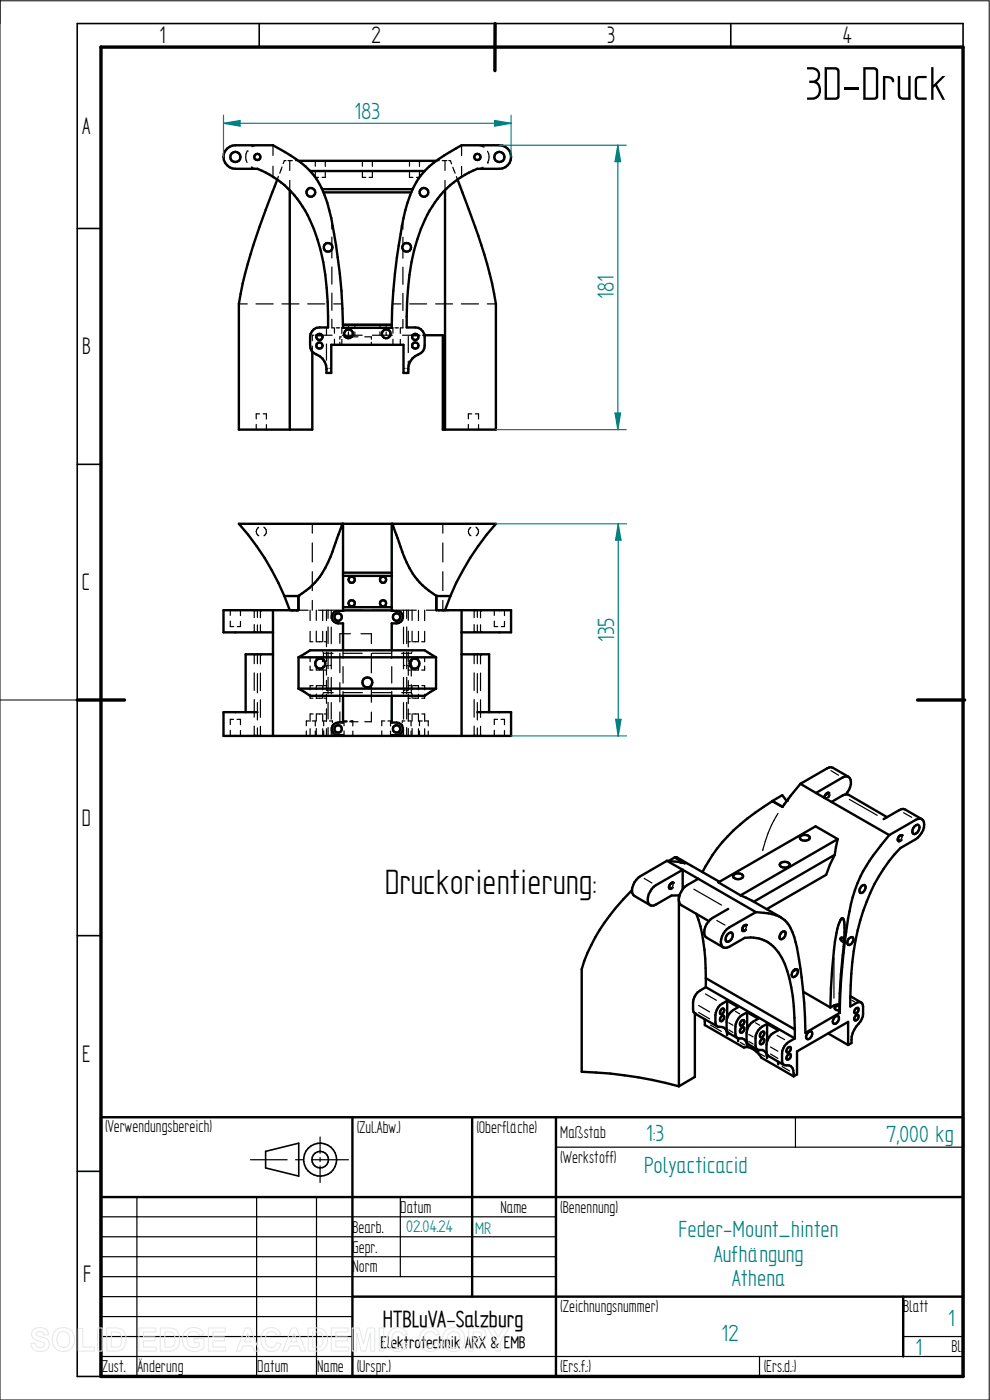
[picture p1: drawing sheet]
<svg xmlns="http://www.w3.org/2000/svg" width="210mm" height="297mm" viewBox="0 0 210 297" stroke-linecap="round" stroke-linejoin="round" font-family="sans-serif">
<path d="M0 0v297h209.8v-296.8h-209.8M0 148.5h16.4" fill="none" stroke="#000" stroke-width=".21"/>
<g fill="none" stroke="#000" stroke-width=".34">
<path d="M55 5v5M105 5v5M155 5v5M204.3 10v-5h-187.9v287h5M16.4 48.5h5M16.4 98.5h5M16.4 148.5h5M16.4 198.5h5M16.4 248.5h5M56.3 244.3l7.1-1.8v7l-7.1-1.7z"/>
<circle cx="67.9" cy="246" r="3.5"/>
<circle cx="67.9" cy="246" r="1.76"/>
</g>
<path d="M21.4 10h182.9v282h-182.9zM105 5v10M16.4 148.5h10M194.6 148.5h10" fill="none" stroke="#000" stroke-width=".72"/>
<g fill="none" stroke="#000" stroke-width=".51">
<path d="M48.2 31.5l1.1-.6 .6-.1h8l2.6 1.5a16.9 16.9 0 0 1 7.7 7.6 45.2 45.2 0 0 1 3.1 12.2 118.6 118.6 0 0 1 1.5 17.5h10.3a113.4 113.4 0 0 1 3.3-26.6 16 16 0 0 1 7.8-10l3.7-2.2h8a2.5 2.5 0 0 1 2.5 2.5 2.5 2.5 0 0 1-2.5 2.5h-4.6a20.8 20.8 0 0 0-12 12.8 55.5 55.5 0 0 0-3 20.9h1.8a1.97 1.97 0 0 1 2 2v1.8a1.89 1.89 0 0 1-1.3 1.9 3.5 3.5 0 0 0-2.2 3.9h-1v-5.9h-15.3v5.9h-1a3.7 3.7 0 0 0-2.8-4.2l-.4-.4a4.3 4.3 0 0 1 .5-4.7l.5-.2 .7-.1h1.8a55.5 55.5 0 0 0-3-20.9 21.1 21.1 0 0 0-12-12.8h-4.7a2.5 2.5 0 0 1-2.3-1.5 2.5 2.5 0 0 1 .6-2.8zM58.8 38.1a135.3 135.3 0 0 0-7.7 24.2l-.4 2.2v26.6h15.6v-16.5M63.3 34.1h29.2M65.8 36.3h24.3M97.1 38.1a154.6 154.6 0 0 1 7.3 22.1l.8 4.3v26.6h-11.3v-20h-3.8M61.5 40.4v50.7M68.3 40.1h19.2M68.6 40.8h18.6M94.4 40.4v50.7M67.2 71.1h1.1M67.2 71.1a.67 .67 0 0 0 .6 1 .67 .67 0 0 0 .5-1M67.2 71.1a.7 .7 0 0 1 1.1 0"/>
<path d="M72.8 68.9h10.3M73.3 71.5h1.3M87.5 71.1h1.2M87.5 71.1a.68 .68 0 0 0 .6 1 .68 .68 0 0 0 .6-1M87.5 71.1a.74 .74 0 0 1 1.2 0M72.6 111.1l-.8 2.3a30.6 30.6 0 0 1-4.4 9.5l-1.8 1.9-2.3 1.6v3.1M72.8 111.1v18.5a1.83 1.83 0 0 0-2.4 1.1 1.36 1.36 0 0 0 1.3 1.5h1.1v5.8M83.1 111.1v18.5a1.76 1.76 0 0 1 2.3 1.1 1.29 1.29 0 0 1-1.3 1.5h-1v5.8M83.3 111.1l.8 2.4a29.5 29.5 0 0 0 4.4 9.5l1.8 1.8 2.2 1.6v3.1M57.9 129.5v26.6M57.9 138.8h-5.8v12.3M60.3 126.4h3v3.1h-.4"/>
<path d="M60.3 126.4a54.1 54.1 0 0 0-9.6-15.3h54.5a54.1 54.1 0 0 0-9.7 15.3M60.3 126.4l1.2 3.1M62.8 129.5h-15.4v4.7h10.5M63.3 139.4v6.7M63.3 139.4l2.5-1.4h24.3l2.4 1.4M63.3 139.4h29.2M72.8 128.8h10.3M72.8 122.2h10.3M72.8 129.5h10.3M72.8 121.5h10.3M92.5 139.4v6.7M95.5 126.4h-2.9v3.1h15.8v4.7h-10.5"/>
<path d="M95.5 126.4l-1.1 3.1M97.9 129.5v26.6M97.9 138.8h5.9v12.3M54.6 151.1h-7.2v5h61v-5h-7.1M63.3 146.1l2.5 1.5h24.3l2.4-1.5M63.3 146.1h29.2M72.8 147.6v5.7a1.83 1.83 0 0 0-2.4 1.1 1.32 1.32 0 0 0 1.3 1.6h1.1v.1M83.1 147.6v5.7a1.76 1.76 0 0 1 2.3 1.1 1.26 1.26 0 0 1-1.3 1.6h-1v.1M166 171.2l-2.2-1.2a41.8 41.8 0 0 0-12.6 11.4l-2.2 3.6M169.8 177.5a1.32 1.32 0 0 1 2 .2 1.2 1.2 0 0 1-2.1 0zM169.8 166.3l3.3 1.9M169.8 166.3l-3.8 4.9-2.1-1.3 2-1.2 1 1.2"/>
<path d="M173.1 168.2l3.3 1.9M173.1 168.2l5.7-3.3a1.06 1.06 0 0 1 1.2-.1 1.06 1.06 0 0 1 .5 1.1 3.9 3.9 0 0 1-1.1 2.6M175.1 168.6l-.2 .6M175.4 168.3l-.2 .2M175.5 168.2l-.1 .1M176.4 170.1l12.2 7.1M176.4 170.1l2.4-1.4 .4-.1h.8l8.2 4.8M177.7 178l-4.7-2.7-20.6 11.9 4.7 2.7M177.7 178l-.6 3.4M177.7 178l-20.6 11.9M180 164.8l-3.3-1.9-.8-.1-6.1 3.5M187.5 173.8l3.3-1.9 .8-.3 3.9 2.2"/>
<path d="M188.6 177.2a35.8 35.8 0 0 0-7.2 11.6 72.2 72.2 0 0 0-2.8 16.4l-.5 9.7M190.9 177.3l-.3 .3-.1 .6M191.1 177.2h-.1M194 175.3l.6-.3h.2a1.27 1.27 0 0 1-1 1.9 1.14 1.14 0 0 1 .2-1.6zM195.5 173.8l-.8-.1-.4 .2-5.7 3.3M195.5 173.8a2.43 2.43 0 0 1-.3 3.4l-.9 .8-3.3 1.9a38.9 38.9 0 0 0-9.9 21.9 76.9 76.9 0 0 0-.7 11.7l1.3-.7a.85 .85 0 0 1 1-.1 .85 .85 0 0 1 .4 .9 4.3 4.3 0 0 1-1.4 4.2 4.9 4.9 0 0 0-1.1 3.5l-.7 .4M134.1 188.8a39.4 39.4 0 0 0-10.7 16.8v21.8a90.9 90.9 0 0 1 20.6 3.1M141.5 182.6l-5.7 3.3a3.7 3.7 0 0 0-1.7 3.5l.5 .7 3.3 1.9M141.5 182.6l2.8 .3M141.5 182.6l3.3 1.9M141.8 182.7l1.3-.8 2.2 1.2M142.3 187.4l-.4 .6v.4"/>
<path d="M142.5 187.3l-.1 .1M142.5 187.3h.1M143.6 181.9l9 5.2M143.6 181.9h-.4l2.1 1.2M144 189.9v.8M144 191.1v39.4M144.2 189.9l-1.7 .1-3.8 2.1-.8-.1M144.4 182.9l.5 .1M144.8 184.5l15.6 9M144.8 184.5v4.2M144.8 184.5l-5.7 3.3a3.4 3.4 0 0 0-1.5 4l.3 .2M145 183l.3 .1"/>
<path d="M147.7 193.8a39 39 0 0 1 2 13.7M148.1 186.4l-2.3 1.4a3.4 3.4 0 0 0-1.6 4l6.2 3.6M154.4 198.2l.6-.4 .2 .1a1.27 1.27 0 0 1-1.1 1.9 1.14 1.14 0 0 1 .3-1.6zM154.5 192.8l-3.3 1.9a3.3 3.3 0 0 0-1.6 4l3.9 2.3M155.6 185.7a1.36 1.36 0 0 1 2 .2 1.2 1.2 0 0 1-2.1 0zM157.1 189.9l2.4 1.2 6.2 3.5M157.9 196.4l-.5 .8M158 196.3h-.1M160.4 193.5l-5.7 3.3a3.4 3.4 0 0 0-1.5 3.9l.3 .3M160.4 193.5l1.7 .2a6.3 6.3 0 0 1 6.4 5.1 87.1 87.1 0 0 1 2.4 20.3l7.2-4.2M165.5 183.2a1.36 1.36 0 0 1 2.1 .2 1.23 1.23 0 0 1-2.2 0zM165.8 197.8l.6-.2a1 1 0 0 1 .1 1.1 1 1 0 0 1-1 .5 1.03 1.03 0 0 1 .3-1.4z"/>
<path d="M177.1 181.4l-17.2 9.9M177.1 181.4l-1 2-.8 2.2-12.7 7.3M178.4 199a.58 .58 0 0 1 .6 .2 .58 .58 0 0 1 .1 .6l-.6-.3-.2-.3zM178.4 195l-.8 2a89.9 89.9 0 0 0-1.5 16.7M178.5 194.9h.1a.66 .66 0 0 1 .5 .9l-.1 5a103 103 0 0 0-.9 14.1M180 199.3a.76 .76 0 0 1 .9-.4 1.15 1.15 0 0 1-1 1.5 1 1 0 0 1 .1-1.1zM182.8 188l.5-.3 .2 .2a1.15 1.15 0 0 1-1 1.5 1.09 1.09 0 0 1 .3-1.4zM147.4 215.1l4.8 2.7M149.4 216.2l.1 1.3 8.3 4.7a3.2 3.2 0 0 1 3.3 1.5l.4 .7 6.9 3.9M149.7 207.5l18.9 10.9M149.7 207.5v1.9M149.7 209.4a4.1 4.1 0 0 0-2.6 5.3l.3 .3v13.5l-3.4 2"/>
<path d="M149.7 209.4l18.9 10.9M153.1 214.1l.4-.1a.76 .76 0 0 1-.6 1.1 .76 .76 0 0 1 .2-1zM153.1 215.6l.4-.1a.76 .76 0 0 1-.6 1.1 .71 .71 0 0 1 .2-1zM153.5 201h.7l.5-.1 3.3-1.9a7.3 7.3 0 0 1 7.9 4.2 29.3 29.3 0 0 1 2.6 12.7l.1 2.5M154.3 212.3l2.3 1.4a3.8 3.8 0 0 0-2.5 4.5l.2 .7 2.1 1.3M154.3 212.3a3.9 3.9 0 0 0-2.3 5.3l.3 .2a1.53 1.53 0 0 1 2 1.7v-.7M154.3 212.3v3.7M157.3 216.5l.5-.1a.78 .78 0 0 1-.7 1.2 .76 .76 0 0 1 .2-1.1zM157.3 218.1l.5-.2a.76 .76 0 0 1-.7 1.2 .71 .71 0 0 1 .2-1zM158.5 214.8l2.4 1.3a3.9 3.9 0 0 0-2.3 5.3l2.1 1.3M158.5 214.8a3.9 3.9 0 0 0-2.2 5.3l.2 .2M158.5 214.8v3.6"/>
<path d="M161.5 219l.5-.1a.8 .8 0 0 1-.7 1.1 .76 .76 0 0 1 .2-1zM162.7 217.2l2.4 1.4a3.9 3.9 0 0 0-2.3 5.2l3.5 2.1M162.7 217.2a3.7 3.7 0 0 0-2.4 4.6v.4l.5 .6h.9a1.47 1.47 0 0 1 1 1.6v-.7M162.7 217.2v3.7M168.2 206.1a.66 .66 0 0 1 1-.4 1.15 1.15 0 0 1-1.1 1.6 .86 .86 0 0 1 .1-1.2zM168.6 218.4v1.9M168.6 205.7v.2l-.3 .1M170.4 210.4l5.7 3.3M171.5 219l.5-.2a1.02 1.02 0 0 1 .2 1.1 1.02 1.02 0 0 1-1 .5 .93 .93 0 0 1 .3-1.4zM175.7 219.2l4.2 2.5M177.2 215.7l.5-.2a.99 .99 0 0 1 .1 1.1 .99 .99 0 0 1-.9 .6 .93 .93 0 0 1 .3-1.5zM178.1 213.4a.81 .81 0 0 0-1.1 .5 .78 .78 0 0 0 1.1 .4"/>
<path d="M178.1 213.1a2.88 2.88 0 0 0-2 .6M180.4 211.3l2.3 1.4M181.6 215.4l.4-.1a.78 .78 0 0 1-.6 1.2 .76 .76 0 0 1 .2-1.1zM181.6 214l.4-.2a.76 .76 0 0 1-.6 1.2 .72 .72 0 0 1 .2-1zM21.4 237h182.9v55h-182.9zM74.8 237v55M100.2 237v38.1M117.9 237v55M156.5 220.3l.1 .6M156.5 220.3h.9a1.57 1.57 0 0 1 1.1 1.7v-.7M160.8 222.7l.1 .7M161.5 220.5l.5-.1a.76 .76 0 0 1-.7 1.1 .71 .71 0 0 1 .2-1z"/>
<path d="M165 225.2l.1 .6M167.2 223.7l.4-.1a.78 .78 0 0 1-.6 1.2 .76 .76 0 0 1 .2-1.1zM167.2 222.2l.4-.1a.76 .76 0 0 1-.6 1.2 .72 .72 0 0 1 .2-1.1zM168.6 220.3a4 4 0 0 0-2.4 5.5l.3 .2a1.48 1.48 0 0 1 1.8 1.1l.1 1.2M179.9 221.7v-4.9l-10.8 6.3v4.8l-.7 .4M21.4 254h182.9M74.8 275.1h129.5M191.6 275.1v12.7"/>
<circle cx="49.9" cy="33.3" r="1.08"/>
<circle cx="54.6" cy="33.3" r=".65"/>
<circle cx="101.3" cy="33.3" r=".67"/>
<circle cx="105.9" cy="33.3" r="1.08"/>
<circle cx="65.9" cy="40.8" r=".94"/>
<circle cx="69.6" cy="52.5" r=".94"/>
<circle cx="86.3" cy="52.5" r=".94"/>
<circle cx="89.9" cy="40.8" r=".93"/>
<circle cx="67.8" cy="73.3" r=".67"/>
<circle cx="73.9" cy="70.8" r=".93"/>
<circle cx="81.9" cy="70.8" r=".93"/>
<circle cx="88.1" cy="73.3" r=".67"/>
<circle cx="71.7" cy="130.9" r=".8"/>
<circle cx="74.6" cy="123" r=".67"/>
<circle cx="74.6" cy="128" r=".67"/>
<circle cx="81.3" cy="128" r=".65"/>
<circle cx="81.3" cy="123" r=".65"/>
<circle cx="84.1" cy="130.9" r=".8"/>
<circle cx="67.9" cy="140.8" r="1.07"/>
<circle cx="71.7" cy="154.6" r=".79"/>
<circle cx="77.9" cy="144.8" r="1.07"/>
<circle cx="84.1" cy="154.6" r=".79"/>
<circle cx="87.9" cy="140.8" r="1.06"/>
</g>
<g fill="none" stroke="#000" stroke-width=".25">
<path d="M52.5 32h.1M52.5 32a2.45 2.45 0 0 0-.1 2.5M53.3 35.5h.1M53.3 35.5l1.3 .3M54.6 30.8l-1.2 .3M57.9 30.8v2.2M57.9 35.3v2.2M59.1 37.4l-.3 .7M59.8 35.4l-.4 1.3M60.7 34.1h-.4l-.2 .6M61.1 34.1h.9M61.5 34.1v2.1"/>
<path d="M61.5 38.3v2.1M62.7 34.1h.6M63.3 34.1h.1M66.9 36.5v1.1h.7M66.9 34.1v1.2M69 36.5v1.1h-.7M69 34.1v1.2M76.9 36.5v1.1h.7M76.9 34.1v1.2M79 36.5v1.1h-.7M79 34.1v1.2M86.9 36.5v1.1h.7"/>
<path d="M86.9 34.1v1.2M89 36.5v1.1h-.7M89 34.1v1.2M92.5 34.1h.1M92.6 34.1h.6M93.8 34.1h1M94.4 34.1v2.1M94.4 38.3v2.1M95.2 34.1h.3l.3 .7M96.1 35.5l.5 1.2M96.8 37.5l.3 .6M97.9 30.8v2.2"/>
<path d="M97.9 35.3v2.2M101.3 30.8l1.2 .4M102.5 35.5l-1.2 .3M102.5 31.2h.1M103.4 34.5h.1M103.4 32.1a2.39 2.39 0 0 1 0 2.4M70.4 46.9v1.7M70.4 50.3v2M70.4 52.6v2.1M70.4 56.6v3.7M85.5 46.9v1.7M85.5 50.3v2"/>
<path d="M85.5 52.7v2.1M85.5 56.7v3.6M50.7 64.5h1.8M54.3 64.5h3.7M59.8 64.5h3.6M65.3 64.5h3.6M66.3 73.4v1.2M66.5 71.1h-.2v1.2M66.9 71.1h.3M68.3 71.1h2.1M69.3 69.5v1.7M69.3 73v3.4"/>
<path d="M69.3 78.2v.1M69.3 78.1h.3M70 78.1h.3M70.4 67.7v1.9h.4M70.4 62.2v3.6M70.8 64.5h1.8M71 69.6v1.1M71 72v1.2M71.3 69.6h.8M72.1 72.6v.6M72.4 71.5h-.3v.5M72.5 69.6v1.1"/>
<path d="M72.5 72v1.2M72.6 71.1h4.2M72.8 69.3v.3h-.4M72.8 68.9v.2M72.9 71.5h.4M73.9 68.9v.7M73.9 70.4v.7M74.6 71.5h1.3M75.3 68.9v.7M75.3 70.4v.7M77.4 71.5h1.4v.5M78.8 72.6v.6"/>
<path d="M79 71.1h4.2M80.6 68.9v.7M80.6 70.4v.7M81.9 68.9v.7M81.9 70.4v.7M83.1 69.4v.2h.3M83.1 68.9v.2M83.3 64.5h1.7M83.4 69.6v1.1M83.4 72v1.2M83.8 69.6h.7M84.9 69.6v1.1"/>
<path d="M84.9 72v1.2M85.4 71.1h2.1M85.5 67.8v1.8h-.5M85.5 62.2v3.7M85.6 78.1h.3M86.3 78.1h.3M86.6 69.5v.1M86.6 71.4v3.4M86.6 76.6v1.7M86.9 64.5h3.6M88.7 71.1h.4M89.6 71.1h.5"/>
<path d="M92.4 64.5h3.6M97.9 64.5h3.6M103.4 64.5h1.8M54.4 90v1.1M55.1 87.8h-.7v1.1M55.8 87.8h.7v1.1M56.5 90.1v1M99.4 90v1.1M100.1 87.8h-.7v1.1M100.8 87.8h.7v1.1M101.5 90.1v1M54.9 111.9a1.01 1.01 0 0 0 0 1.8"/>
<path d="M56 111.8a1.05 1.05 0 0 1 0 1.9M66.3 111.1v2M66.3 115.2v4M93.9 111.1v2M93.9 115.2v4M99.9 111.9a1.01 1.01 0 0 0 0 1.8M101 111.8a1.05 1.05 0 0 1 0 1.9M48.9 131.8v1.1h.7M48.9 129.5v1.1M51 131.8v1.1h-.7M51 129.5v1.1M53.8 138.8h.1"/>
<path d="M53.8 129.5h.1M53.8 134.1h.1M53.8 138.9h.1M53.9 138.9h.1M53.9 134.1h.1M53.9 129.5h.1M53.9 134h.1M53.9 129.6h.1M53.9 129.6v1.4M53.9 132.5v1.5M53.9 139v1.8M54.6 129.5v1.5"/>
<path d="M54.6 132.6v1.6M54.6 138.8v2M55.2 139h.1M55.2 129.6h.1M55.2 129.6v1.5M55.2 132.5v1.5M55.2 139v1.8M55.3 138.9h.1M55.3 134h.1M55.3 129.5h.1M55.3 134.1h.1M55.4 138.8h.1"/>
<path d="M55.4 134.1h.1M55.4 129.5h.1M55.4 134.2h.1M63.3 129.5h2.1M65.8 129.5v2.2M65.8 133.9v2.2h.6M66.3 121.3v4M66.3 127.4v2.1M66.4 139.5h-.6v.9M67.1 133.9v2.2h1.2M67.1 129.5v2.1M67.1 139.5v.8"/>
<path d="M67.1 139.5h1.2M67.5 129.5h3.9M68.3 138l.1 .1M68.5 129.5v2.2M68.5 133.9v2.2M68.5 139.5v.9M68.5 138.4l.1 .2M68.6 138.6v1.7M68.6 138.6h2.1M68.8 139.5h.5M68.8 136.1h.5M69.3 129.5v2.2"/>
<path d="M69.3 133.9v3.3M69.3 138.3v2.1M69.6 129.5v1.7M69.6 133v3.5M69.6 138.3v3.6M70.3 129.5v1.7M70.3 133.1v3.5M70.3 138.4v3.5M72.1 138.6v4.1M72.8 138v1.7M72.8 138.6h4M73.3 129.5h3.7"/>
<path d="M74.3 134.5h-2.2v2M76.6 134.5h2.2v2M78.8 138.6v4.1M78.9 129.5h3.6M79 138.6h4.1M83.1 138v1.7M84.4 129.5h3.9M85.6 129.5v1.7M85.6 133.1v3.5M85.6 138.4v3.5M86.3 129.5v1.7M86.3 133v3.5"/>
<path d="M86.3 138.3v3.6M86.6 129.5v2.1M86.6 133.9v3.3M86.6 138.4v1.9M86.6 139.5h.4M86.6 136.1h.4M87.2 140v3.4M87.3 138.4l-.1 .2h-2M87.4 129.5v2.1M87.4 133.9v2.2M87.4 139.5v.8M87.5 138v.2"/>
<path d="M87.6 139.5h1.2v.9M87.6 136.1h1.1M88.8 129.5v2.2M88.8 133.9v2.2M89.5 139.5h.6v.9M90.1 129.5v2.2M90.1 133.9v2.2h-.6M90.5 129.5h2M93.9 121.3v4M93.9 127.4v2.1M100.4 129.5h.1M100.4 138.8h.1"/>
<path d="M100.5 134.1h.1M100.5 129.5h.1M100.5 138.9h.1M100.6 129.6h.1M100.6 134h.1M100.6 134.1h.1M100.6 138.9h.1M100.6 129.6v1.4M100.6 132.5v1.5M100.6 139v1.8M101.3 129.5v1.5M101.3 132.6v1.6"/>
<path d="M101.3 138.8v2M101.9 129.6h.1M101.9 134h.1M101.9 139h.1M101.9 129.6v1.5M101.9 132.5v1.5M101.9 139v1.8M102 129.5h.1M102 134.1h.1M102 138.9h.1M102.1 129.5h.1M102.1 138.8h.1"/>
<path d="M102.1 134.2h.1M104.9 131.8v1.1h.7M104.9 129.5v1.1M107 131.8v1.1h-.7M107 129.5v1.1M48.9 154.9v1.2M49.5 152.6h-.6v1.1M50.3 152.6h.7v1.2M51 155v1.1M53.8 156.1h.1M53.9 156h.1M53.9 142.7v3.8"/>
<path d="M53.9 148.4v3.7M53.9 154.1v1.9M54.6 142.9v4.1M54.6 149.1v3.6M54.6 154.4v1.7M55.2 142.8v3.7M55.2 148.5v3.7M55.2 154.1v1.9M55.3 156h.1M55.4 156.1h.1M65 155.1v1M65.6 153h-.6v1"/>
<path d="M65.8 141.3v.9h.6M65.8 147.3v.8h.6M65.8 154.6v1.5M66.3 153h.6v1M66.4 145.5h-.6v.8M66.4 151.5h-.6v1.5M66.9 155.1v1M67.1 147.2v.9h1.2M67.1 141.3v.9h1.2M67.1 145.5v.8M67.1 151.5v1.5M67.1 154.6v1.5"/>
<path d="M67.1 151.5h1.2M67.1 145.5h1.2M68.4 147.4l-.1 .2M68.5 141.3v.9M68.5 145.5v.8M68.5 147.3v.8M68.5 151.5v1.5M68.5 154.6v1.5M68.6 142.1v3.5M68.7 155.1v1M68.8 151.5h.5M68.8 148.1h.5"/>
<path d="M68.8 142.2h.5M68.8 145.5h.5M69.3 141.3v1.9M69.3 144.4v1.9M69.3 147.3v1.9M69.3 150.4v2.6M69.3 154.6v1.5M69.3 146.5h.3M69.3 141.2h.3M69.3 153h-.6v1M69.6 143.7v3.5M69.6 149v3.5"/>
<path d="M69.6 154.3v1.8M69.9 153h.6v.3M69.9 146.5h.4M70 141.2h.3M70.3 143.7v3.5M70.3 149.1v3.5M70.3 154.4v1.7M70.5 153.7v.4M70.5 155.2v.3M70.5 155.9v.2M70.7 146.9h-2.1l-.1 .2M72.1 144.8v4.1"/>
<path d="M72.1 151v2.1h.3M72.8 141.4v3.5M72.8 146.7v.9M72.8 146.9h4.1M72.9 153.1h.8M73 155.1v1M73.3 153.1h.1M73.3 153h.1M73.6 153h-.6v1M74.2 153.1h1.7M74.3 153h.5v1M74.6 153h.1"/>
<path d="M74.6 153v.1M74.8 155.1v1M78.8 144.9v4.1M78.8 151.1v2h-1.4M79 146.9h4.1M81 155.1v1M81.6 153h-.6v1M82.3 153h.5v1M82.8 155.1v1M83.1 141.4v3.5M83.1 146.7v.9M85.2 146.9h2"/>
<path d="M85.3 153.7v.4M85.3 155.2v.3M85.3 155.8v.3M85.6 143.7v3.5M85.6 149.1v3.5M85.6 154.4v1.7M85.6 146.5h.3M85.6 141.2h.3M85.9 153h-.6v.3M86.3 143.7v3.5M86.3 149v3.5M86.3 154.3v1.8"/>
<path d="M86.3 141.2h.3M86.3 146.5h.3M86.6 153h.6v1M86.6 141.3v2M86.6 144.4v1.9M86.6 147.2v2.1M86.6 150.4v2.6M86.6 154.6v1.5M86.6 151.5h.4M86.6 148.1h.4M86.6 142.2h.4M86.6 145.5h.4"/>
<path d="M87.2 155.1v1M87.2 145.2v1.7M87.2 146.9l.1 .3M87.4 141.3v.9M87.4 145.5v.8M87.4 147.2v.9M87.4 151.5v1.5M87.4 154.6v1.5M87.5 147.4v.2M87.6 151.5h1.2v1.5M87.6 148.1h1.1M87.6 142.2h1.1"/>
<path d="M87.6 145.5h1.2v.8M88.8 141.3v.9M88.8 147.3v.8M88.8 154.6v1.5M89 155.1v1M89.5 145.5h.6v.8M89.5 151.5h.6v1.5M89.6 153h-.6v1M90.1 141.3v.9h-.6M90.1 147.3v.8h-.6M90.1 154.6v1.5M90.3 153h.5v1"/>
<path d="M90.8 155.1v1M100.5 156.1h.1M100.5 156h.1M100.6 156h.1M100.6 142.7v3.8M100.6 148.4v3.7M100.6 154.1v1.9M101.3 142.9v4.1M101.3 149.1v3.6M101.3 154.4v1.7M101.9 156h.1M101.9 142.8v3.7"/>
<path d="M101.9 148.5v3.7M101.9 154.1v1.9M102 156h.1M102 156.1h.1M102.1 156.1h.1M104.9 154.9v1.2M105.5 152.6h-.6v1.1M106.3 152.6h.7v1.2M107 155v1.1M165.1 172.6l-.4 .5a25.4 25.4 0 0 0-2.9 7.4M166 171.2h.1M175.5 168.2l-.5 .6"/>
<path d="M175.8 168.6l-.3 .6M176 168.6l-.2 .7M176.3 163.5l1.6 1M180.2 169.6l5.9 3.4M190.6 177.6a.78 .78 0 0 0 0 1 .75 .75 0 0 0 .8-.5M191.3 177.6l-.3 .7M191.7 172.4l1.7 1M136.7 186.4l1.6 .9M142.1 187.7a.72 .72 0 0 0-.1 1 .69 .69 0 0 0 .8-.5M142.8 187.7l-.3 .6M145.3 183.1h.1M145.7 183.3l.7 .3"/>
<path d="M147.2 188.6l5.9 3.4M152.1 195.3l1.7 1M157.6 196.7a.72 .72 0 0 0 0 1 .69 .69 0 0 0 .8-.5M158.3 196.6l-.3 .7M148.2 214.8l2.3 1.4M148.2 213.3l2.3 1.4M149.6 210.9l2.4 1.3M150.7 217.5l2.3 1.3M154.6 218.5l.9 .5M154.6 217l.9 .5M156 214.5l.9 .6M158.8 219.5l1 .5"/>
<path d="M160.3 217l.9 .5M164.8 219.7l1.7 .9M176.9 203.2v8.6M180.7 212.2l.6 .4M157.1 221.1l.9 .6M158.8 220.9l1 .6M161.3 223.6l.9 .5M163.4 223.6l1.6 .9M163.4 222.1l1.6 .9M165.9 226.3l1.6 .9M168.7 237v6.4M21.4 258.1h96.5"/>
<path d="M29 254v38M53.1 246h7.8M54.4 254v38M62.7 246h1.7M66.2 246h7.7M67.1 254v38M67.9 241.2v3.5M67.9 245.6v.8M67.9 247.4v3.5M84.9 254v16.8M117.9 243.4h86.4M21.4 270.8h96.5"/>
<path d="M21.4 266.6h96.5M21.4 262.4h96.5M21.4 275.1h53.4M21.4 279.3h53.4M21.4 287.8h182.9M21.4 283.5h53.4M161.1 287.8v4.2M191.6 283.5h12.7"/>
</g>
<g fill="#000">
<circle cx="61.8" cy="129.5" r=".25"/>
<circle cx="61.9" cy="129.5" r=".25"/>
<circle cx="62.2" cy="129.5" r=".25"/>
<circle cx="62.8" cy="129.5" r=".25"/>
<circle cx="63.3" cy="126.4" r=".25"/>
<circle cx="72.8" cy="129.5" r=".25"/>
<circle cx="83.1" cy="129.5" r=".25"/>
<circle cx="92.5" cy="126.4" r=".25"/>
<circle cx="93" cy="129.5" r=".25"/>
<circle cx="93.9" cy="129.5" r=".25"/>
<circle cx="163.8" cy="170" r=".25"/>
<circle cx="166.9" cy="169.9" r=".25"/>
<circle cx="174.9" cy="169.3" r=".25"/>
<circle cx="174.9" cy="169.2" r=".25"/>
<circle cx="175.1" cy="168.6" r=".25"/>
<circle cx="175.4" cy="168.3" r=".25"/>
<circle cx="175.5" cy="168.2" r=".25"/>
<circle cx="175.6" cy="168.2" r=".25"/>
<circle cx="175.7" cy="168.2" r=".25"/>
<circle cx="190.5" cy="178.3" r=".25"/>
<circle cx="190.5" cy="178.2" r=".25"/>
<circle cx="190.5" cy="178.4" r=".25"/>
<circle cx="190.9" cy="177.3" r=".25"/>
<circle cx="191.1" cy="177.2" r=".25"/>
<circle cx="191.2" cy="177.2" r=".25"/>
<circle cx="141.9" cy="188.4" r=".25"/>
<circle cx="141.9" cy="188.3" r=".25"/>
<circle cx="142" cy="188.4" r=".25"/>
<circle cx="142" cy="188.5" r=".25"/>
<circle cx="142.3" cy="187.4" r=".25"/>
<circle cx="142.5" cy="187.3" r=".25"/>
<circle cx="142.6" cy="187.3" r=".25"/>
<circle cx="142.7" cy="187.3" r=".25"/>
<circle cx="143.1" cy="181.9" r=".25"/>
<circle cx="144.2" cy="182.9" r=".25"/>
<circle cx="144.3" cy="182.9" r=".25"/>
<circle cx="144.5" cy="183" r=".25"/>
<circle cx="144.9" cy="183" r=".25"/>
<circle cx="157.5" cy="197.3" r=".25"/>
<circle cx="157.5" cy="197.4" r=".25"/>
<circle cx="157.6" cy="197.4" r=".25"/>
<circle cx="157.9" cy="196.4" r=".25"/>
<circle cx="158" cy="196.3" r=".25"/>
<circle cx="158.1" cy="196.3" r=".25"/>
<circle cx="158.2" cy="196.3" r=".25"/>
<circle cx="178.5" cy="194.9" r=".25"/>
<circle cx="179" cy="199.9" r=".25"/>
<circle cx="147.4" cy="215.1" r=".25"/>
<circle cx="168.6" cy="205.7" r=".25"/>
</g>
<path d="M105.9 30.8h26.9M131.1 30.8l.6 3.5h-1.2zM105.2 91.1h27.6" fill="none" stroke="#008080" stroke-width=".25"/>
<path d="M131.1 30.8l.6 3.5h-1.2z" fill="#008080"/>
<path d="M130.5 87.6h1.2l-.6 3.5z" fill="none" stroke="#008080" stroke-width=".25"/>
<path d="M130.5 87.6h1.2l-.6 3.5z" fill="#008080"/>
<path d="M47.4 24.4v8.9M47.4 26.2l3.5-.6v1.2zM108.4 24.4v8.9M131.1 30.8v60.3" fill="none" stroke="#008080" stroke-width=".25"/>
<path d="M47.4 26.2l3.5-.6v1.2z" fill="#008080"/>
<path d="M104.9 25.6l3.5 .6-3.5 .6z" fill="none" stroke="#008080" stroke-width=".25"/>
<path d="M104.9 25.6l3.5 .6-3.5 .6z" fill="#008080"/>
<path d="M47.4 26.2h61M105.2 111.1h27.7M108.4 156.1h24.5M130.6 152.6h1.1l-.6 3.5z" fill="none" stroke="#008080" stroke-width=".25"/>
<path d="M130.6 152.6h1.1l-.6 3.5z" fill="#008080"/>
<path d="M131.1 111.1l.6 3.5h-1.1z" fill="none" stroke="#008080" stroke-width=".25"/>
<path d="M131.1 111.1l.6 3.5h-1.1z" fill="#008080"/>
<path d="M131.1 111.1v45" fill="none" stroke="#008080" stroke-width=".25"/>
<g fill="none" stroke="#e6e6e6" stroke-width=".21">
<path d="M7.1 282.1a2.02 2.02 0 0 1 3.1 .7l.1 .4h-.9a.9 .9 0 0 0-.8-.7 .9 .9 0 0 0-.9 .5l.1 .3 .5 .2a2.15 2.15 0 0 1 2.1 1.4 1.72 1.72 0 0 1-2.3 1.8l-.7-.2-.7-.7-.2-.8 1-.1a1.06 1.06 0 0 0 .9 1 1.06 1.06 0 0 0 1.1-.7 1.66 1.66 0 0 0-1.6-.8 1.37 1.37 0 0 1-.8-2.3zM11.8 282.3a2.46 2.46 0 0 1 3.1-.2 2.46 2.46 0 0 1 .8 3 2.4 2.4 0 0 1-3.1 1.5 2.4 2.4 0 0 1-1.5-3.1l.2-.5zM12.4 282.9a1.39 1.39 0 0 1 1.7-.3 1.39 1.39 0 0 1 .7 1.6 1.41 1.41 0 0 1-1.4 1.7 1.41 1.41 0 0 1-1.3-1.7l.1-.8zM16.6 281.8h1v4h2.4v.8h-3.4zM20.7 281.7h1v4.9h-1zM22.6 281.7h1.9a2.2 2.2 0 0 1 2.2 2.8 2.02 2.02 0 0 1-2.2 2.1h-1.9zM23.6 282.6a1.8 1.8 0 0 1 2 .5 2.09 2.09 0 0 1-.4 2.6l-1.6 .1zM29.5 281.7h3.6v.9h-2.7v1h2.5v.9h-2.5v1.3h2.7v.8h-3.6zM34 281.7h1.8a2.2 2.2 0 0 1 2.3 2.8 2.02 2.02 0 0 1-2.2 2.1h-1.9zM35 282.6a1.8 1.8 0 0 1 1.9 .5 2.09 2.09 0 0 1-.4 2.6l-1.5 .1zM39.4 282.3a2.33 2.33 0 0 1 3.8 .8l-1 .2a1.37 1.37 0 0 0-1.6-.7 1.37 1.37 0 0 0-.9 1.5 1.56 1.56 0 0 0 .8 1.6 1.56 1.56 0 0 0 1.8-.2v-.6h-1.2v-.9h2.2v2a2.65 2.65 0 0 1-3.1 .5 2.65 2.65 0 0 1-1.5-2.7l.3-1zM44.2 281.7h3.6v.9h-2.6v1h2.4v.9h-2.4v1.3h2.7v.8h-3.7z"/>
<path d="M52 281.7h1.1l1.9 4.9h-1l-.4-1.1h-2l-.4 1.1h-1.1zM52.6 282.9l.6 1.8h-1.3zM56 282.3a2.12 2.12 0 0 1 3.6 .8l-1 .2a1.24 1.24 0 0 0-1.6-.7 1.24 1.24 0 0 0-.7 1.6 1.28 1.28 0 0 0 .4 1.4 1.28 1.28 0 0 0 1.6 0l.4-.8 .9 .3a2.19 2.19 0 0 1-2.5 1.6 2.19 2.19 0 0 1-1.8-2.5l.1-.9zM61.9 281.7h1l2 4.9h-1.1l-.4-1.1h-2l-.4 1.1h-1.1zM62.4 282.9l.7 1.8h-1.4zM65.4 281.7h1.8a2.2 2.2 0 0 1 2.3 2.8 2.02 2.02 0 0 1-2.3 2.1h-1.8zM66.3 282.6a1.8 1.8 0 0 1 2 .5 2.09 2.09 0 0 1-.4 2.6l-1.6 .1zM70.3 281.7h3.6v.9h-2.7v1h2.5v.9h-2.5v1.3h2.8v.8h-3.7zM74.7 281.7h1.5l.9 3.4 .9-3.4h1.5v4.9h-.9l-.1-3.8-.9 3.8h-1l-.9-3.8-.1 3.8h-.9zM80.4 281.7h1v4.9h-1zM82.8 282.3a2.12 2.12 0 0 1 3.6 .8l-.9 .2a1.24 1.24 0 0 0-1.6-.7 1.24 1.24 0 0 0-.8 1.6 1.28 1.28 0 0 0 .5 1.4 1.28 1.28 0 0 0 1.5 0l.4-.8 .9 .3a2.19 2.19 0 0 1-2.5 1.6 2.19 2.19 0 0 1-1.7-2.5l.1-.9zM89.6 282.3a2.12 2.12 0 0 1 3.6 .8l-.9 .2a1.24 1.24 0 0 0-1.6-.7 1.24 1.24 0 0 0-.7 1.6 1.28 1.28 0 0 0 .4 1.4 1.28 1.28 0 0 0 1.5 0l.4-.8 1 .3a2.19 2.19 0 0 1-2.6 1.6 2.19 2.19 0 0 1-1.7-2.5l.1-.9z"/>
<path d="M94.6 282.3a2.46 2.46 0 0 1 3.1-.2 2.46 2.46 0 0 1 .8 3 2.4 2.4 0 0 1-3.1 1.5 2.4 2.4 0 0 1-1.4-3.1l.1-.5zM95.2 282.9a1.39 1.39 0 0 1 1.7-.3 1.39 1.39 0 0 1 .7 1.6 1.41 1.41 0 0 1-1.3 1.7 1.41 1.41 0 0 1-1.4-1.7l.1-.8zM99.4 281.7h1.6a1.61 1.61 0 0 1 2.1 1.5 1.62 1.62 0 0 1-2.1 1.6h-.6v1.8h-1zM100.4 282.6a1.62 1.62 0 0 1 1.7 .3 .7 .7 0 0 1-.1 .8 .7 .7 0 0 1-.7 .2h-.9zM103.4 281.7h1.1l1.2 2 1.1-2h1.2l-1.8 2.9v2h-1v-2z"/>
</g>
<text font-size="11.3" x="170.8" y="21.2">3D-Druck</text>
<text font-size="8.4" x="81.6" y="189.7">Druckorientierung:</text>
<g font-size="5.7">
<text x="33.8" y="9.2">1</text>
<text x="78.8" y="9.2">2</text>
<text x="128.8" y="9.2">3</text>
<text x="178.8" y="9.2">4</text>
<text x="17.4" y="28.4">A</text>
<text x="17.4" y="75.2">B</text>
<text x="17.4" y="125.2">C</text>
<text x="17.4" y="175.2">D</text>
<text x="17.4" y="225.2">E</text>
<text x="17.6" y="271.9">F</text>
</g>
<g font-size="5.6" fill="#008080">
<text x="75.2" y="25.3">183</text>
<text x="130.2" y="63.5" transform="rotate(-90 130.2 63.5)">181</text>
<text x="130.3" y="136.2" transform="rotate(-90 130.3 136.2)">135</text>
<text x="137.1" y="242">1:3</text>
<text x="188" y="242.2">7,000 kg</text>
<text x="136.7" y="248.8">Polyacticacid</text>
<text x="143.9" y="262.4">Feder-Mount_hinten</text>
<text x="151.4" y="267.6">Aufhängung</text>
<text x="155.3" y="272.9">Athena</text>
<text x="201.2" y="281.3">1</text>
<text x="153.1" y="284.6">12</text>
<text x="194.2" y="287.4">1</text>
</g>
<text font-size="5.5" x="81.2" y="281.5">HTBLuVA-Salzburg</text>
<g font-size="4.1">
<text x="22.3" y="240.2">(Verwendungsbereich)</text>
<text x="75.7" y="240.4">(Zul.Abw.)</text>
<text x="101.1" y="240.4">(Oberfläche)</text>
<text x="118.8" y="241.4">Maßstab</text>
<text x="118.8" y="246.7">(Werkstoff)</text>
<text x="84.9" y="257.3">Datum</text>
<text x="106.2" y="257.3">Name</text>
<text x="118.8" y="257.3">(Benennung)</text>
<text x="74.8" y="261.5">Bearb.</text>
<text x="74.8" y="265.7">Gepr.</text>
<text x="74.8" y="270">Norm</text>
<text x="118.8" y="278.4">(Zeichnungsnummer)</text>
<text x="191.6" y="278.4">Blatt</text>
<text x="201.8" y="286.9">Bl.</text>
<text x="21.6" y="291.1">Zust.</text>
<text x="29.2" y="291.1">Änderung</text>
<text x="54.6" y="291.1">Datum</text>
<text x="67.3" y="291.1">Name</text>
<text x="75.7" y="291.1">(Urspr.)</text>
<text x="118.8" y="291.1">(Ers.f.:)</text>
<text x="162" y="291.1">(Ers.d.:)</text>
</g>
<g font-size="4" fill="#008080">
<text x="86.2" y="261.5">02.04.24</text>
<text x="100.8" y="261.7">MR</text>
</g>
<text font-size="4" x="80.7" y="286">Elektrotechnik ARX &amp; EMB</text>
</svg>
